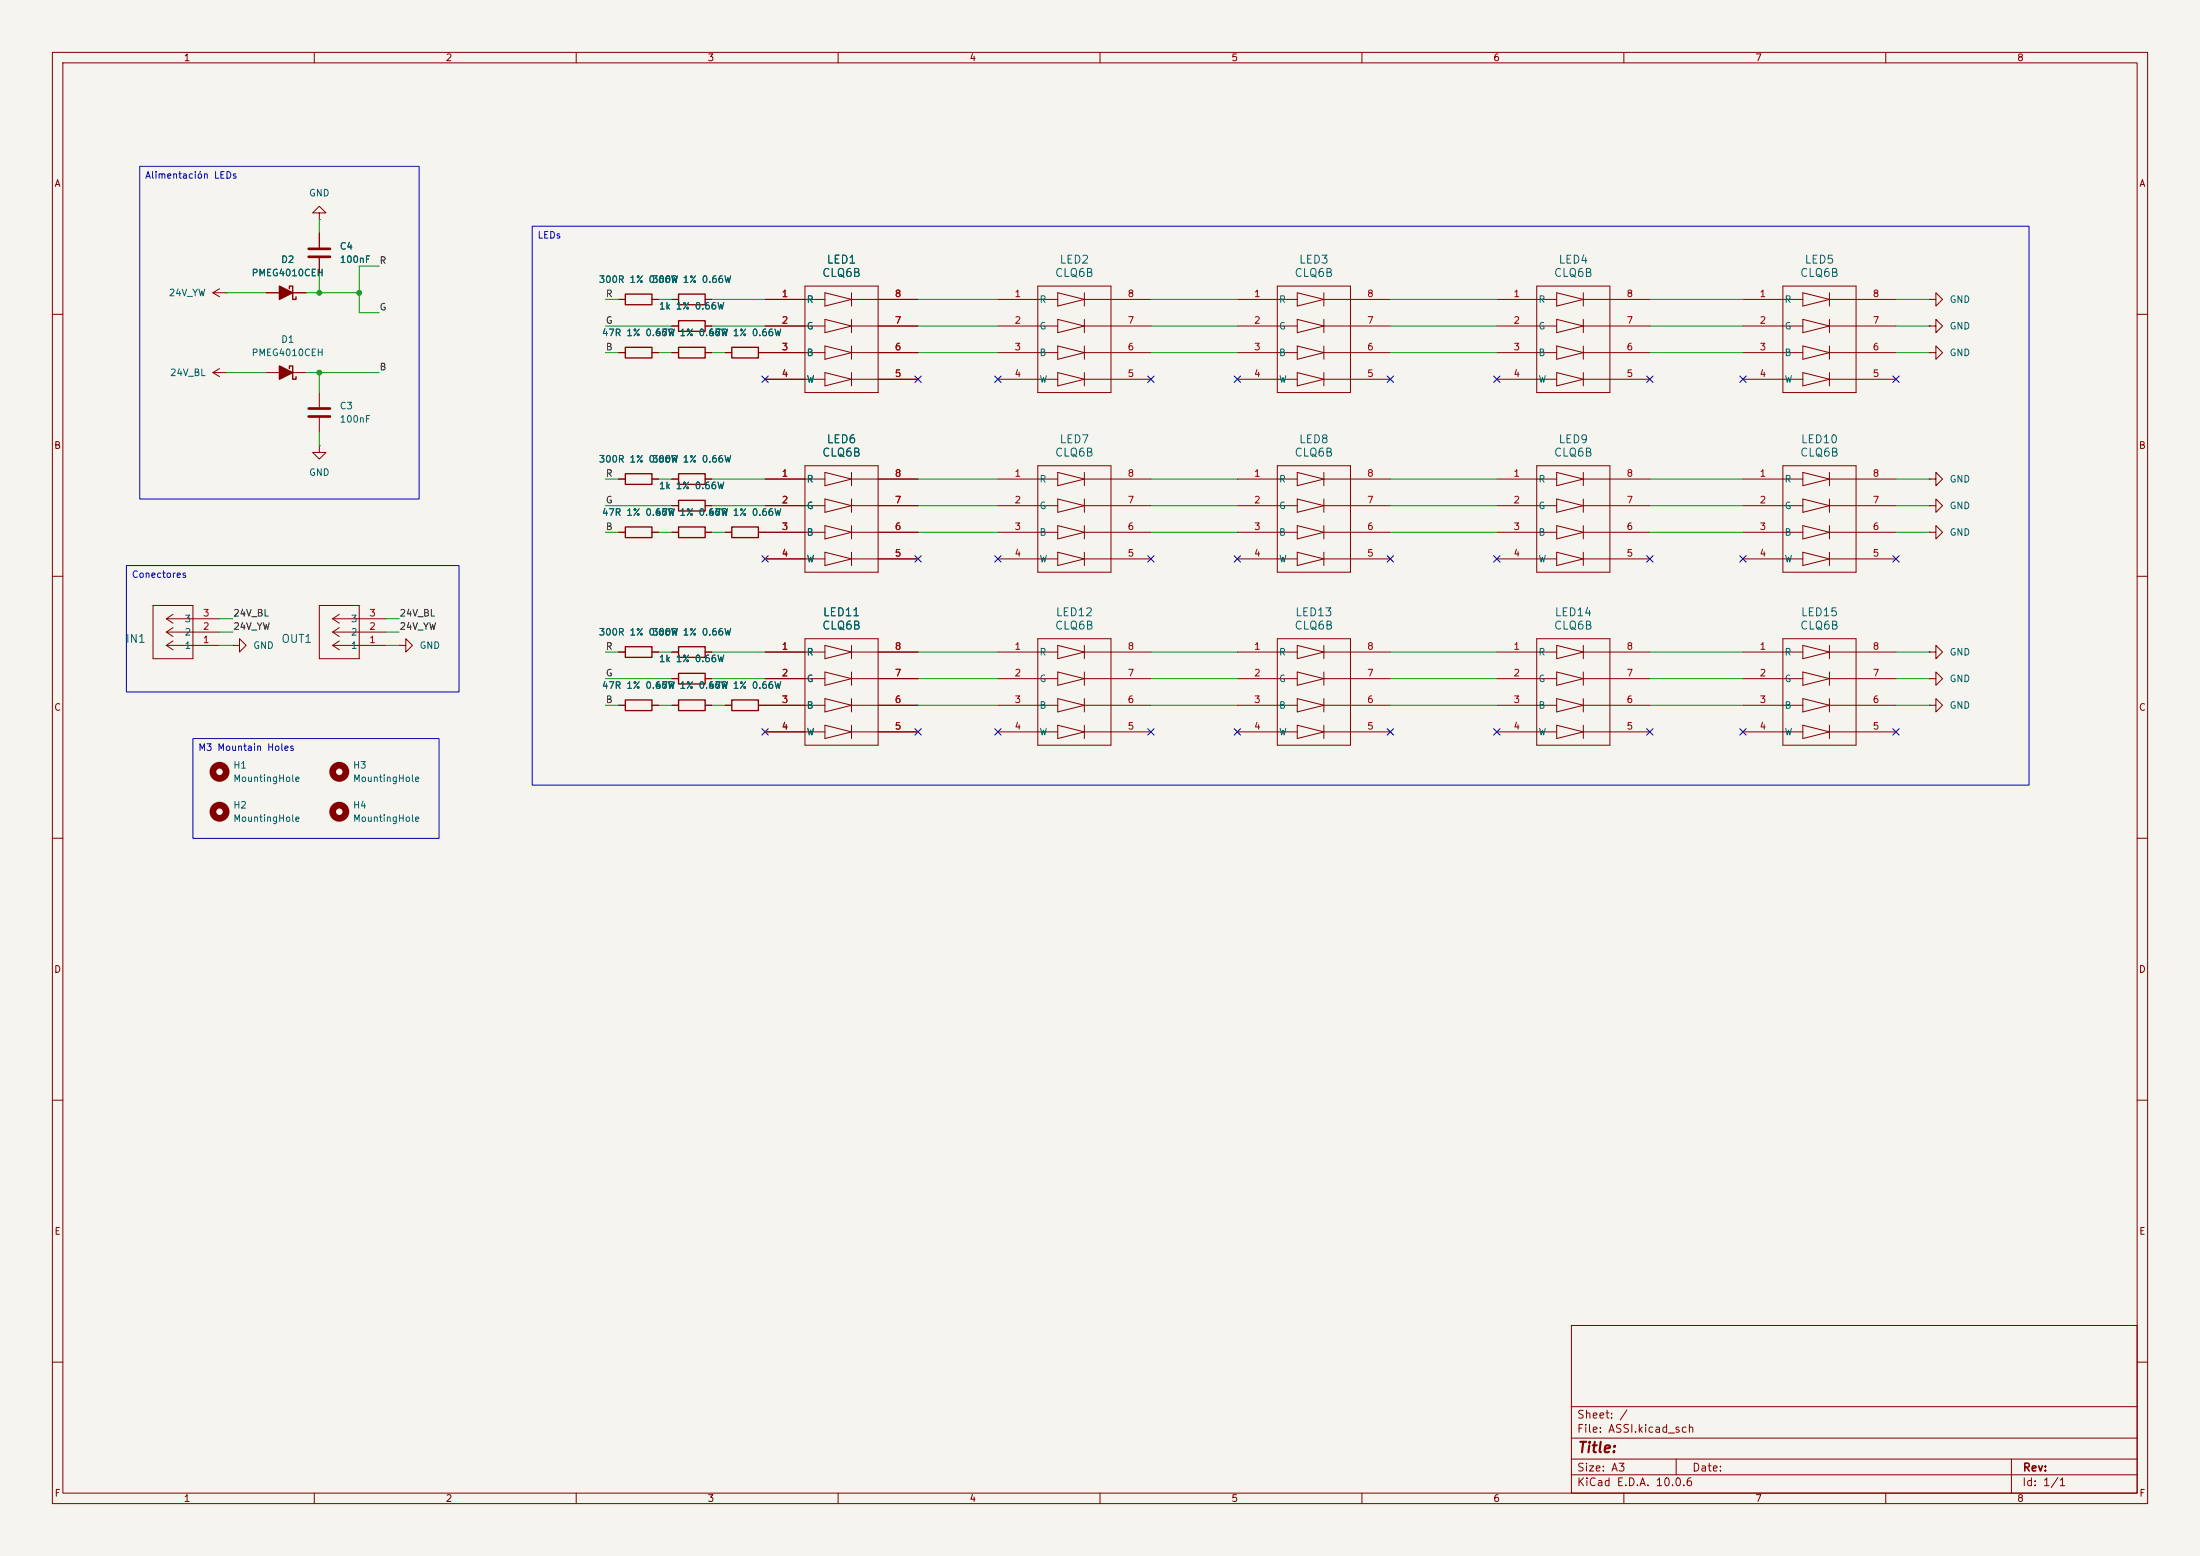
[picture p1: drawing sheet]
<svg xmlns="http://www.w3.org/2000/svg" width="420mm" height="297mm" viewBox="0 0 420 297" stroke-linecap="round" stroke-linejoin="round" font-family="sans-serif">
<path d="M0 0h420v297h-420z" fill="#f5f4ef" stroke="#f5f4ef" stroke-width=".19"/>
<g fill="none" stroke="#840000" stroke-width=".19">
<path d="M10 10h400v277h-400zM12 12h396v273h-396zM60 10v2M110 10v2M160 10v2M210 10v2M260 10v2M310 10v2M360 10v2M40.6 55.9h2.6M40.6 55.9l1.3 .7M41.9 55.1l-1.3 .8"/>
<path d="M43.2 55.9h.1M50.8 55.9h7.6M61 40.6h1.2l-1.2-1.2-1.3 1.2h1.3v1.3M61 41.9h.1M61 44.5v2.7M61 49.3v2.8M118.1 57.2h1.3M124.5 57.2h1.2M128.3 57.2h1.2M134.6 57.2h1.3M146 57.2h11.5M153.7 54.6h13.9v20.3h-13.9z"/>
<path d="M157.5 55.9l5.1 1.3-5.1 1.2zM162.6 57.2h12.7M162.6 55.9v2.5M190.5 57.2h11.4M198.1 54.6h14v20.3h-14zM201.9 55.9l5.1 1.3-5.1 1.2zM207 57.2h12.7M207 55.9v2.5M236.2 57.2h11.4M243.8 54.6h14v20.3h-14zM247.6 55.9l5.1 1.3-5.1 1.2zM252.7 57.2h12.7"/>
<path d="M252.7 55.9v2.5M285.7 57.2h11.5M293.4 54.6h13.9v20.3h-13.9zM297.2 55.9l5.1 1.3-5.1 1.2zM302.3 57.2h12.7M302.3 55.9v2.5M332.7 57.2h11.5M340.4 54.6h13.9v20.3h-13.9zM344.2 55.9l5 1.3-5 1.2zM349.2 57.2h12.7M349.2 55.9v2.5M368.3 57.2h1.3v-1.3l1.2 1.3-1.2 1.2v-1.2"/>
<path d="M368.3 57.2h.1M10 60h2M40.6 71.1h2.6M40.6 71.1l1.3 .8M41.9 70.4l-1.3 .7M43.2 71.1h.1M50.8 71.1h7.6M61 74.9v2.8M61 79.8v2.8M118.1 67.3h1.3M124.5 67.3h1.2M128.3 62.2h1.2"/>
<path d="M128.3 67.3h1.2M134.6 62.2h1.3M134.6 67.3h1.3M138.4 67.3h1.3M144.8 67.3h12.7M146 62.2h11.5M146 72.4h11.5M157.5 61l5.1 1.2-5.1 1.3zM157.5 66l5.1 1.3-5.1 1.3zM157.5 71.1l5.1 1.3-5.1 1.3zM162.6 62.2h12.7M162.6 67.3h12.7"/>
<path d="M162.6 72.4h12.7M162.6 61v2.5M162.6 66v2.6M162.6 71.1v2.6M190.5 62.2h11.4M190.5 67.3h11.4M190.5 72.4h11.4M201.9 61l5.1 1.2-5.1 1.3zM201.9 66l5.1 1.3-5.1 1.3zM201.9 71.1l5.1 1.3-5.1 1.3zM207 62.2h12.7M207 67.3h12.7"/>
<path d="M207 72.4h12.7M207 61v2.5M207 66v2.6M207 71.1v2.6M236.2 62.2h11.4M236.2 67.3h11.4M236.2 72.4h11.4M247.6 61l5.1 1.2-5.1 1.3zM247.6 66l5.1 1.3-5.1 1.3zM247.6 71.1l5.1 1.3-5.1 1.3zM252.7 62.2h12.7M252.7 67.3h12.7"/>
<path d="M252.7 72.4h12.7M252.7 61v2.5M252.7 66v2.6M252.7 71.1v2.6M285.7 62.2h11.5M285.7 67.3h11.5M285.7 72.4h11.5M297.2 61l5.1 1.2-5.1 1.3zM297.2 66l5.1 1.3-5.1 1.3zM297.2 71.1l5.1 1.3-5.1 1.3zM302.3 62.2h12.7M302.3 67.3h12.7"/>
<path d="M302.3 72.4h12.7M302.3 61v2.5M302.3 66v2.6M302.3 71.1v2.6M332.7 62.2h11.5M332.7 67.3h11.5M332.7 72.4h11.5M344.2 61l5 1.2-5 1.3zM344.2 66l5 1.3-5 1.3zM344.2 71.1l5 1.3-5 1.3zM349.2 62.2h12.7M349.2 67.3h12.7"/>
<path d="M349.2 72.4h12.7M349.2 61v2.5M349.2 66v2.6M349.2 71.1v2.6M368.3 62.2h1.3v-1.2l1.2 1.2-1.2 1.3v-1.3M368.3 62.2h.1M368.3 67.3h1.3v-1.3l1.2 1.3-1.2 1.3v-1.3M368.3 67.3h.1M408 60h2M61 85.1v1.3h1.2l-1.2 1.2-1.3-1.2h1.3M61 85.1h.1M118.1 91.4h1.3"/>
<path d="M124.5 91.4h1.2M128.3 91.4h1.2M128.3 96.5h1.2M134.6 91.4h1.3M134.6 96.5h1.3M146 91.4h11.5M146 96.5h11.5M153.7 88.9h13.9v20.3h-13.9zM157.5 90.2l5.1 1.2-5.1 1.3zM157.5 95.3l5.1 1.2-5.1 1.3zM162.6 91.4h12.7M162.6 96.5h12.7"/>
<path d="M162.6 90.2v2.5M162.6 95.3v2.5M190.5 91.4h11.4M190.5 96.5h11.4M198.1 88.9h14v20.3h-14zM201.9 90.2l5.1 1.2-5.1 1.3zM201.9 95.3l5.1 1.2-5.1 1.3zM207 90.2v2.5M207 95.3v2.5M207 91.4h12.7M207 96.5h12.7M236.2 91.4h11.4"/>
<path d="M236.2 96.5h11.4M243.8 88.9h14v20.3h-14zM247.6 90.2l5.1 1.2-5.1 1.3zM247.6 95.3l5.1 1.2-5.1 1.3zM252.7 91.4h12.7M252.7 96.5h12.7M252.7 90.2v2.5M252.7 95.3v2.5M285.7 91.4h11.5M285.7 96.5h11.5M293.4 88.9h13.9v20.3h-13.9zM297.2 90.2l5.1 1.2-5.1 1.3z"/>
<path d="M297.2 95.3l5.1 1.2-5.1 1.3zM302.3 91.4h12.7M302.3 96.5h12.7M302.3 90.2v2.5M302.3 95.3v2.5M332.7 91.4h11.5M332.7 96.5h11.5M340.4 88.9h13.9v20.3h-13.9zM344.2 90.2l5 1.2-5 1.3zM344.2 95.3l5 1.2-5 1.3zM349.2 91.4h12.7M349.2 96.5h12.7"/>
<path d="M349.2 90.2v2.5M349.2 95.3v2.5M368.3 91.4h1.3v-1.2l1.2 1.2-1.2 1.3v-1.3M368.3 91.4h.1M368.3 96.5h1.3v-1.2l1.2 1.2-1.2 1.3v-1.3M368.3 96.5h.1M10 110h2M29.2 115.6h7.6v10.1h-7.6zM31.7 118.1h10.2M31.7 118.1l1.3 .9M33 119.8l-1.3 .9M33 117.3l-1.3 .8"/>
<path d="M61 115.6h7.6v10.1h-7.6zM63.5 118.1h10.2M63.5 118.1l1.3 .9M64.8 119.8l-1.3 .9M64.8 117.3l-1.3 .8M118.1 101.6h1.3M124.5 101.6h1.2M128.3 101.6h1.2M134.6 101.6h1.3M138.4 101.6h1.3M144.8 101.6h12.7M146 106.7h11.5"/>
<path d="M157.5 100.3l5.1 1.3-5.1 1.3zM157.5 105.4l5.1 1.3-5.1 1.3zM162.6 101.6h12.7M162.6 106.7h12.7M162.6 100.3v2.6M162.6 105.4v2.6M190.5 101.6h11.4M190.5 106.7h11.4M201.9 100.3l5.1 1.3-5.1 1.3zM201.9 105.4l5.1 1.3-5.1 1.3zM207 100.3v2.6M207 105.4v2.6"/>
<path d="M207 101.6h12.7M207 106.7h12.7M236.2 101.6h11.4M236.2 106.7h11.4M247.6 100.3l5.1 1.3-5.1 1.3zM247.6 105.4l5.1 1.3-5.1 1.3zM252.7 101.6h12.7M252.7 106.7h12.7M252.7 100.3v2.6M252.7 105.4v2.6M285.7 101.6h11.5M285.7 106.7h11.5"/>
<path d="M297.2 100.3l5.1 1.3-5.1 1.3zM297.2 105.4l5.1 1.3-5.1 1.3zM302.3 101.6h12.7M302.3 106.7h12.7M302.3 100.3v2.6M302.3 105.4v2.6M332.7 101.6h11.5M332.7 106.7h11.5M344.2 100.3l5 1.3-5 1.3zM344.2 105.4l5 1.3-5 1.3zM349.2 101.6h12.7M349.2 106.7h12.7"/>
<path d="M349.2 100.3v2.6M349.2 105.4v2.6M368.3 101.6h1.3v-1.3l1.2 1.3-1.2 1.3v-1.3M368.3 101.6h.1M408 110h2M31.7 123.2h10.2M31.7 120.7h10.2M31.7 123.2l1.3 .8M31.7 120.7l1.3 .8M33 122.3l-1.3 .9M44.4 123.2h1.3v-1.3l1.3 1.3-1.3 1.3v-1.3M44.4 123.2h.1"/>
<path d="M63.5 123.2h10.2M63.5 123.2l1.3 .8M63.5 120.7h10.2M63.5 120.7l1.3 .8M64.8 122.3l-1.3 .9M76.2 123.2h1.3v-1.3l1.2 1.3-1.2 1.3v-1.3M76.2 123.2h.1M118.1 124.5h1.3M118.1 134.6h1.3M124.5 124.5h1.2M124.5 134.6h1.2M128.3 129.5h1.2"/>
<path d="M128.3 124.5h1.2M128.3 134.6h1.2M134.6 129.5h1.3M134.6 124.5h1.3M134.6 134.6h1.3M138.4 134.6h1.3M144.8 134.6h12.7M146 129.5h11.5M146 124.5h11.5M146 139.7h11.5M153.7 121.9h13.9v20.3h-13.9zM157.5 123.2l5.1 1.3-5.1 1.2z"/>
<path d="M157.5 128.3l5.1 1.2-5.1 1.3zM157.5 133.4l5.1 1.2-5.1 1.3zM157.5 138.4l5.1 1.3-5.1 1.3zM162.6 129.5h12.7M162.6 123.2v2.5M162.6 128.3v2.5M162.6 133.4v2.5M162.6 138.4v2.6M162.6 124.5h12.7M162.6 134.6h12.7M162.6 139.7h12.7M190.5 129.5h11.4"/>
<path d="M190.5 124.5h11.4M190.5 134.6h11.4M190.5 139.7h11.4M198.1 121.9h14v20.3h-14zM201.9 123.2l5.1 1.3-5.1 1.2zM201.9 128.3l5.1 1.2-5.1 1.3zM201.9 133.4l5.1 1.2-5.1 1.3zM201.9 138.4l5.1 1.3-5.1 1.3zM207 129.5h12.7M207 123.2v2.5M207 128.3v2.5M207 133.4v2.5"/>
<path d="M207 138.4v2.6M207 124.5h12.7M207 134.6h12.7M207 139.7h12.7M236.2 129.5h11.4M236.2 124.5h11.4M236.2 134.6h11.4M236.2 139.7h11.4M243.8 121.9h14v20.3h-14zM247.6 123.2l5.1 1.3-5.1 1.2zM247.6 128.3l5.1 1.2-5.1 1.3zM247.6 133.4l5.1 1.2-5.1 1.3z"/>
<path d="M247.6 138.4l5.1 1.3-5.1 1.3zM252.7 129.5h12.7M252.7 124.5h12.7M252.7 134.6h12.7M252.7 139.7h12.7M252.7 123.2v2.5M252.7 128.3v2.5M252.7 133.4v2.5M252.7 138.4v2.6M285.7 129.5h11.5M285.7 124.5h11.5M285.7 134.6h11.5"/>
<path d="M285.7 139.7h11.5M293.4 121.9h13.9v20.3h-13.9zM297.2 123.2l5.1 1.3-5.1 1.2zM297.2 128.3l5.1 1.2-5.1 1.3zM297.2 133.4l5.1 1.2-5.1 1.3zM297.2 138.4l5.1 1.3-5.1 1.3zM302.3 129.5h12.7M302.3 124.5h12.7M302.3 134.6h12.7M302.3 139.7h12.7M302.3 123.2v2.5M302.3 128.3v2.5"/>
<path d="M302.3 133.4v2.5M302.3 138.4v2.6M332.7 129.5h11.5M332.7 124.5h11.5M332.7 134.6h11.5M332.7 139.7h11.5M340.4 121.9h13.9v20.3h-13.9zM344.2 123.2l5 1.3-5 1.2zM344.2 128.3l5 1.2-5 1.3zM344.2 133.4l5 1.2-5 1.3zM344.2 138.4l5 1.3-5 1.3zM349.2 129.5h12.7"/>
<path d="M349.2 124.5h12.7M349.2 134.6h12.7M349.2 139.7h12.7M349.2 123.2v2.5M349.2 128.3v2.5M349.2 133.4v2.5M349.2 138.4v2.6M368.3 134.6h1.3v-1.2l1.2 1.2-1.2 1.3v-1.3M368.3 134.6h.1M368.3 129.5h1.3v-1.2l1.2 1.2-1.2 1.3v-1.3M368.3 129.5h.1M368.3 124.5h1.3v-1.3l1.2 1.3-1.2 1.2v-1.2"/>
<path d="M368.3 124.5h.1M10 160h2M408 160h2M10 210h2M408 210h2M300 253h108v32h-108zM10 260h2M300 278.5h108M300 274.5h108M300 268.5h108M320 278.5v3M384 278.5v6.5"/>
<path d="M408 260h2M60 285v2M110 285v2M160 285v2M210 285v2M260 285v2M300 281.5h108M310 285v2M360 285v2"/>
</g>
<g fill="none" stroke="#840000" stroke-width=".25">
<path d="M55.2 55.1v-.5h.7v2.6h.6v-.6M119.4 56.1h5.1v2.1h-5.1zM129.5 56.1h5.1v2.1h-5.1zM55.2 70.4v-.5h.7v2.5h.6v-.5M119.4 66.3h5.1v2h-5.1zM129.5 66.3h5.1v2h-5.1zM129.5 61.2h5.1v2h-5.1zM139.7 66.3h5.1v2h-5.1zM119.4 90.4h5.1v2.1h-5.1zM129.5 95.5h5.1v2h-5.1zM129.5 90.4h5.1v2.1h-5.1zM119.4 100.6h5.1v2h-5.1z"/>
<path d="M129.5 100.6h5.1v2h-5.1zM139.7 100.6h5.1v2h-5.1zM119.4 123.4h5.1v2.1h-5.1zM119.4 133.6h5.1v2h-5.1zM129.5 128.5h5.1v2.1h-5.1zM129.5 123.4h5.1v2.1h-5.1zM129.5 133.6h5.1v2h-5.1zM139.7 133.6h5.1v2h-5.1z"/>
</g>
<path d="M58.9 47.5h4.1M58.9 49h4.1M58.9 78h4.1M58.9 79.5h4.1" fill="none" stroke="#840000" stroke-width=".51"/>
<g fill="#840000" stroke="#840000" stroke-width=".25">
<path d="M53.3 69.9l2.6 1.2-2.6 1.3z"/>
<path d="M53.3 54.6l2.6 1.3-2.6 1.3z"/>
</g>
<g fill="none" stroke="#840000" stroke-width="1.3">
<circle cx="41.9" cy="147.3" r="1.27"/>
<circle cx="41.9" cy="154.9" r="1.27"/>
<circle cx="64.8" cy="147.3" r="1.27"/>
<circle cx="64.8" cy="154.9" r="1.27"/>
</g>
<g fill="none" stroke="#009600" stroke-width=".19">
<path d="M43.2 55.9h7.6M58.4 55.9h10.2M61 41.9v2.6M61 52.1v3.8M72.4 50.8h-3.8v8.9h3.8M115.6 57.2h2.5M125.7 57.2h2.6M135.9 57.2h10.1M175.3 57.2h15.2M219.7 57.2h16.5M265.4 57.2h20.3M315 57.2h17.7"/>
<path d="M361.9 57.2h6.4M43.2 71.1h7.6M58.4 71.1h14M61 71.1v3.8M115.6 62.2h12.7M115.6 67.3h2.5M125.7 67.3h2.6M135.9 62.2h10.1M135.9 67.3h2.5M175.3 62.2h15.2M175.3 67.3h15.2M219.7 62.2h16.5"/>
<path d="M219.7 67.3h16.5M265.4 62.2h20.3M265.4 67.3h20.3M315 62.2h17.7M315 67.3h17.7M361.9 62.2h6.4M361.9 67.3h6.4M61 82.6v2.5M115.6 96.5h12.7M115.6 91.4h2.5M125.7 91.4h2.6M135.9 96.5h10.1"/>
<path d="M135.9 91.4h10.1M175.3 96.5h15.2M175.3 91.4h15.2M219.7 96.5h16.5M219.7 91.4h16.5M265.4 96.5h20.3M265.4 91.4h20.3M315 96.5h17.7M315 91.4h17.7M361.9 96.5h6.4M361.9 91.4h6.4M41.9 118.1h2.5"/>
<path d="M73.7 118.1h2.5M115.6 101.6h2.5M125.7 101.6h2.6M135.9 101.6h2.5M175.3 101.6h15.2M219.7 101.6h16.5M265.4 101.6h20.3M315 101.6h17.7M361.9 101.6h6.4M41.9 123.2h2.5M41.9 120.7h2.5M73.7 123.2h2.5"/>
<path d="M73.7 120.7h2.5M115.6 129.5h12.7M115.6 124.5h2.5M115.6 134.6h2.5M125.7 124.5h2.6M125.7 134.6h2.6M135.9 129.5h10.1M135.9 124.5h10.1M135.9 134.6h2.5M175.3 129.5h15.2M175.3 124.5h15.2M175.3 134.6h15.2"/>
<path d="M219.7 129.5h16.5M219.7 124.5h16.5M219.7 134.6h16.5M265.4 129.5h20.3M265.4 124.5h20.3M265.4 134.6h20.3M315 129.5h17.7M315 124.5h17.7M315 134.6h17.7M361.9 129.5h6.4M361.9 124.5h6.4M361.9 134.6h6.4"/>
</g>
<g fill="none" stroke="#000084" stroke-width=".19">
<path d="M145.4 71.8l1.3 1.2M146.7 71.8l-1.3 1.2M174.7 71.8l1.2 1.2M175.9 71.8l-1.2 1.2M189.9 71.8l1.2 1.2M191.1 71.8l-1.2 1.2M219.1 71.8l1.2 1.2M220.3 71.8l-1.2 1.2M235.6 71.8l1.2 1.2M236.8 71.8l-1.2 1.2M264.8 71.8l1.2 1.2M266 71.8l-1.2 1.2"/>
<path d="M285.1 71.8l1.3 1.2M286.4 71.8l-1.3 1.2M314.4 71.8l1.2 1.2M315.6 71.8l-1.2 1.2M332.1 71.8l1.2 1.2M333.3 71.8l-1.2 1.2M361.3 71.8l1.3 1.2M362.6 71.8l-1.3 1.2M145.4 106.1l1.3 1.2M146.7 106.1l-1.3 1.2M174.7 106.1l1.2 1.2M175.9 106.1l-1.2 1.2"/>
<path d="M189.9 106.1l1.2 1.2M191.1 106.1l-1.2 1.2M219.1 106.1l1.2 1.2M220.3 106.1l-1.2 1.2M235.6 106.1l1.2 1.2M236.8 106.1l-1.2 1.2M264.8 106.1l1.2 1.2M266 106.1l-1.2 1.2M285.1 106.1l1.3 1.2M286.4 106.1l-1.3 1.2M314.4 106.1l1.2 1.2M315.6 106.1l-1.2 1.2"/>
<path d="M332.1 106.1l1.2 1.2M333.3 106.1l-1.2 1.2M361.3 106.1l1.3 1.2M362.6 106.1l-1.3 1.2M145.4 139.1l1.3 1.2M146.7 139.1l-1.3 1.2M174.7 139.1l1.2 1.2M175.9 139.1l-1.2 1.2M189.9 139.1l1.2 1.2M191.1 139.1l-1.2 1.2M219.1 139.1l1.2 1.2M220.3 139.1l-1.2 1.2"/>
<path d="M235.6 139.1l1.2 1.2M236.8 139.1l-1.2 1.2M264.8 139.1l1.2 1.2M266 139.1l-1.2 1.2M285.1 139.1l1.3 1.2M286.4 139.1l-1.3 1.2M314.4 139.1l1.2 1.2M315.6 139.1l-1.2 1.2M332.1 139.1l1.2 1.2M333.3 139.1l-1.2 1.2M361.3 139.1l1.3 1.2M362.6 139.1l-1.3 1.2"/>
</g>
<path d="M26.7 31.8h53.3v63.5h-53.3zM101.6 43.2h285.7v106.7h-285.7zM24.1 108h63.5v24.1h-63.5zM36.8 141h47v19h-47z" fill="none" stroke="#0000c2" stroke-width=".19"/>
<g fill="#009600" stroke="#009600" stroke-width=".19">
<circle cx="68.6" cy="55.9" r=".46"/>
<circle cx="61" cy="71.1" r=".46"/>
<circle cx="61" cy="55.9" r=".46"/>
</g>
<text font-size="2" fill="#840000" x="301" y="277.8">Title:</text>
<g font-size="1.5" fill="#006464">
<text x="156.8" y="53.2">CLQ6B</text>
<text x="157.7" y="50.7">LED1</text>
<text x="201.3" y="53.2">CLQ6B</text>
<text x="202.2" y="50.7">LED2</text>
<text x="247" y="53.2">CLQ6B</text>
<text x="247.9" y="50.7">LED3</text>
<text x="296.5" y="53.2">CLQ6B</text>
<text x="297.4" y="50.7">LED4</text>
<text x="343.5" y="53.2">CLQ6B</text>
<text x="344.4" y="50.7">LED5</text>
<text x="156.8" y="87.5">CLQ6B</text>
<text x="157.7" y="85">LED6</text>
<text x="201.3" y="87.5">CLQ6B</text>
<text x="202.2" y="85">LED7</text>
<text x="247" y="87.5">CLQ6B</text>
<text x="247.9" y="85">LED8</text>
<text x="296.5" y="87.5">CLQ6B</text>
<text x="297.4" y="85">LED9</text>
<text x="343.5" y="87.5">CLQ6B</text>
<text x="343.7" y="85">LED10</text>
<text x="157" y="118">LED11</text>
<text x="201.4" y="118">LED12</text>
<text x="247.2" y="118">LED13</text>
<text x="296.7" y="118">LED14</text>
<text x="343.7" y="118">LED15</text>
<text x="23.9" y="123.1">IN1</text>
<text x="53.6" y="123.1">OUT1</text>
<text x="156.8" y="120.5">CLQ6B</text>
<text x="201.3" y="120.5">CLQ6B</text>
<text x="247" y="120.5">CLQ6B</text>
<text x="296.5" y="120.5">CLQ6B</text>
<text x="343.5" y="120.5">CLQ6B</text>
</g>
<g font-size="1.5" fill="#840000">
<text x="300.9" y="273.8">File: ASSI.kicad_sch</text>
<text x="300.9" y="271.1">Sheet: /</text>
<text x="300.9" y="281.2">Size: A3</text>
<text x="322.9" y="281.2">Date:</text>
<text x="386" y="281.2">Rev:</text>
<text x="300.9" y="284">KiCad E.D.A. 10.0.6</text>
<text x="385.9" y="284">Id: 1/1</text>
</g>
<g font-size="1.3" fill="#840000">
<text x="35" y="12">1</text>
<text x="85" y="12">2</text>
<text x="135" y="12">3</text>
<text x="185" y="12">4</text>
<text x="235" y="12">5</text>
<text x="285" y="12">6</text>
<text x="335" y="12">7</text>
<text x="385" y="12">8</text>
<text x="10.3" y="36">A</text>
<text x="408.3" y="36">A</text>
<text x="10.2" y="86">B</text>
<text x="408.2" y="86">B</text>
<text x="10.2" y="136">C</text>
<text x="408.2" y="136">C</text>
<text x="10.2" y="186">D</text>
<text x="408.2" y="186">D</text>
<text x="10.3" y="236">E</text>
<text x="408.3" y="236">E</text>
<text x="10.3" y="286">F</text>
<text x="35" y="287">1</text>
<text x="85" y="287">2</text>
<text x="135" y="287">3</text>
<text x="185" y="287">4</text>
<text x="235" y="287">5</text>
<text x="285" y="287">6</text>
<text x="335" y="287">7</text>
<text x="385" y="287">8</text>
<text x="408.3" y="286">F</text>
</g>
<g font-size="1.3" fill="#0000c2">
<text x="27.6" y="34.4">Alimentación LEDs</text>
<text x="102.5" y="45.8">LEDs</text>
<text x="25.1" y="110.6">Conectores</text>
<text x="37.8" y="143.6">M3 Mountain Holes</text>
</g>
<g font-size="1.3" fill="#006464">
<text x="58.9" y="37.8">GND</text>
<text x="64.8" y="48">C4</text>
<text x="47.9" y="53">PMEG4010CEH</text>
<text x="53.6" y="50.5">D2</text>
<text x="64.8" y="50.5">100nF</text>
<text x="32.1" y="56.8">24V_YW</text>
<text x="114.2" y="54.3">300R 1% 0.66W 1% 0.66W</text>
<text x="124.4" y="54.3">300R</text>
<text x="125.7" y="59.4">1k 1% 0.66W</text>
<text x="153.9" y="58.1">R</text>
<text x="198.3" y="58.1">R</text>
<text x="244.1" y="58.1">R</text>
<text x="293.6" y="58.1">R</text>
<text x="340.6" y="58.1">R</text>
<text x="372.1" y="58.1">GND</text>
<text x="53.6" y="65.7">D1</text>
<text x="114.8" y="64.5">47R 1% 0.66W 1% 0.66W 1% 0.66W</text>
<text x="125" y="64.5">47R</text>
<text x="135.1" y="64.5">47R</text>
<text x="153.9" y="63.2">G</text>
<text x="198.3" y="63.2">G</text>
<text x="244.1" y="63.2">G</text>
<text x="293.6" y="63.2">G</text>
<text x="340.6" y="63.2">G</text>
<text x="372.1" y="63.2">GND</text>
<text x="47.9" y="68.3">PMEG4010CEH</text>
<text x="153.9" y="68.3">B</text>
<text x="198.3" y="68.3">B</text>
<text x="244.1" y="68.3">B</text>
<text x="293.6" y="68.3">B</text>
<text x="340.6" y="68.3">B</text>
<text x="372.1" y="68.3">GND</text>
<text x="32.4" y="72.1">24V_BL</text>
<text x="153.9" y="73.4">W</text>
<text x="198.3" y="73.4">W</text>
<text x="244.1" y="73.4">W</text>
<text x="293.6" y="73.4">W</text>
<text x="340.6" y="73.4">W</text>
<text x="64.8" y="78.4">C3</text>
<text x="64.8" y="81">100nF</text>
<text x="114.2" y="88.6">300R 1% 0.66W 1% 0.66W</text>
<text x="124.4" y="88.6">300R</text>
<text x="58.9" y="91.1">GND</text>
<text x="125.7" y="93.7">1k 1% 0.66W</text>
<text x="153.9" y="92.4">R</text>
<text x="198.3" y="92.4">R</text>
<text x="244.1" y="92.4">R</text>
<text x="293.6" y="92.4">R</text>
<text x="340.6" y="92.4">R</text>
<text x="372.1" y="92.4">GND</text>
<text x="114.8" y="98.8">47R 1% 0.66W 1% 0.66W 1% 0.66W</text>
<text x="125" y="98.8">47R</text>
<text x="135.1" y="98.8">47R</text>
<text x="153.9" y="97.5">G</text>
<text x="198.3" y="97.5">G</text>
<text x="244.1" y="97.5">G</text>
<text x="293.6" y="97.5">G</text>
<text x="340.6" y="97.5">G</text>
<text x="372.1" y="97.5">GND</text>
<text x="153.9" y="102.6">B</text>
<text x="153.9" y="107.6">W</text>
<text x="198.3" y="102.6">B</text>
<text x="198.3" y="107.6">W</text>
<text x="244.1" y="102.6">B</text>
<text x="244.1" y="107.6">W</text>
<text x="293.6" y="102.6">B</text>
<text x="293.6" y="107.6">W</text>
<text x="340.6" y="102.6">B</text>
<text x="340.6" y="107.6">W</text>
<text x="372.1" y="102.6">GND</text>
<text x="35.1" y="119.1">3</text>
<text x="66.9" y="119.1">3</text>
<text x="35.1" y="124.2">1</text>
<text x="35.1" y="121.6">2</text>
<text x="48.2" y="124.2">GND</text>
<text x="66.9" y="124.2">1</text>
<text x="66.9" y="121.6">2</text>
<text x="80" y="124.2">GND</text>
<text x="114.2" y="121.6">300R 1% 0.66W 1% 0.66W</text>
<text x="124.4" y="121.6">300R</text>
<text x="153.9" y="125.4">R</text>
<text x="198.3" y="125.4">R</text>
<text x="244.1" y="125.4">R</text>
<text x="293.6" y="125.4">R</text>
<text x="340.6" y="125.4">R</text>
<text x="372.1" y="125.4">GND</text>
<text x="114.8" y="131.8">47R 1% 0.66W 1% 0.66W 1% 0.66W</text>
<text x="125" y="131.8">47R</text>
<text x="125.7" y="126.7">1k 1% 0.66W</text>
<text x="135.1" y="131.8">47R</text>
<text x="153.9" y="130.5">G</text>
<text x="198.3" y="130.5">G</text>
<text x="244.1" y="130.5">G</text>
<text x="293.6" y="130.5">G</text>
<text x="340.6" y="130.5">G</text>
<text x="372.1" y="130.5">GND</text>
<text x="153.9" y="135.6">B</text>
<text x="198.3" y="135.6">B</text>
<text x="244.1" y="135.6">B</text>
<text x="293.6" y="135.6">B</text>
<text x="340.6" y="135.6">B</text>
<text x="372.1" y="135.6">GND</text>
<text x="153.9" y="140.7">W</text>
<text x="198.3" y="140.7">W</text>
<text x="244.1" y="140.7">W</text>
<text x="293.6" y="140.7">W</text>
<text x="340.6" y="140.7">W</text>
<text x="44.4" y="147">H1</text>
<text x="44.4" y="149.6">MountingHole</text>
<text x="67.3" y="147">H3</text>
<text x="67.3" y="149.6">MountingHole</text>
<text x="44.4" y="154.6">H2</text>
<text x="67.3" y="154.6">H4</text>
<text x="44.4" y="157.2">MountingHole</text>
<text x="67.3" y="157.2">MountingHole</text>
</g>
<g font-size="1.3" fill="#0f0f0f">
<text x="72.4" y="50.7">R</text>
<text x="72.4" y="59.6">G</text>
<text x="115.5" y="57">R</text>
<text x="115.5" y="62.1">G</text>
<text x="72.4" y="71">B</text>
<text x="115.5" y="67.2">B</text>
<text x="115.5" y="91.3">R</text>
<text x="115.5" y="96.4">G</text>
<text x="115.5" y="101.5">B</text>
<text x="44.4" y="118">24V_BL</text>
<text x="76.2" y="118">24V_BL</text>
<text x="44.4" y="120.5">24V_YW</text>
<text x="76.2" y="120.5">24V_YW</text>
<text x="115.5" y="124.3">R</text>
<text x="115.5" y="129.4">G</text>
<text x="115.5" y="134.5">B</text>
</g>
<g font-size="1.3" fill="#a90000">
<text x="149.1" y="57">1</text>
<text x="170.7" y="57">8</text>
<text x="193.6" y="57">1</text>
<text x="215.2" y="57">8</text>
<text x="239.3" y="57">1</text>
<text x="260.9" y="57">8</text>
<text x="288.8" y="57">1</text>
<text x="310.4" y="57">8</text>
<text x="335.8" y="57">1</text>
<text x="357.4" y="57">8</text>
<text x="149.1" y="62.1">2</text>
<text x="170.7" y="62.1">7</text>
<text x="193.6" y="62.1">2</text>
<text x="215.2" y="62.1">7</text>
<text x="239.3" y="62.1">2</text>
<text x="260.9" y="62.1">7</text>
<text x="288.8" y="62.1">2</text>
<text x="310.4" y="62.1">7</text>
<text x="335.8" y="62.1">2</text>
<text x="357.4" y="62.1">7</text>
<text x="149.1" y="67.2">3</text>
<text x="170.7" y="67.2">6</text>
<text x="193.6" y="67.2">3</text>
<text x="215.2" y="67.2">6</text>
<text x="239.3" y="67.2">3</text>
<text x="260.9" y="67.2">6</text>
<text x="288.8" y="67.2">3</text>
<text x="310.4" y="67.2">6</text>
<text x="335.8" y="67.2">3</text>
<text x="357.4" y="67.2">6</text>
<text x="149.1" y="72.3">4</text>
<text x="170.7" y="72.3">5</text>
<text x="193.6" y="72.3">4</text>
<text x="215.2" y="72.3">5</text>
<text x="239.3" y="72.3">4</text>
<text x="260.9" y="72.3">5</text>
<text x="288.8" y="72.3">4</text>
<text x="310.4" y="72.3">5</text>
<text x="335.8" y="72.3">4</text>
<text x="357.4" y="72.3">5</text>
<text x="149.1" y="91.3">1</text>
<text x="170.7" y="91.3">8</text>
<text x="193.6" y="91.3">1</text>
<text x="215.2" y="91.3">8</text>
<text x="239.3" y="91.3">1</text>
<text x="260.9" y="91.3">8</text>
<text x="288.8" y="91.3">1</text>
<text x="310.4" y="91.3">8</text>
<text x="335.8" y="91.3">1</text>
<text x="357.4" y="91.3">8</text>
<text x="149.1" y="96.4">2</text>
<text x="149.1" y="101.5">3</text>
<text x="170.7" y="101.5">6</text>
<text x="170.7" y="96.4">7</text>
<text x="193.6" y="96.4">2</text>
<text x="193.6" y="101.5">3</text>
<text x="215.2" y="101.5">6</text>
<text x="215.2" y="96.4">7</text>
<text x="239.3" y="96.4">2</text>
<text x="239.3" y="101.5">3</text>
<text x="260.9" y="101.5">6</text>
<text x="260.9" y="96.4">7</text>
<text x="288.8" y="96.4">2</text>
<text x="288.8" y="101.5">3</text>
<text x="310.4" y="101.5">6</text>
<text x="310.4" y="96.4">7</text>
<text x="335.8" y="96.4">2</text>
<text x="335.8" y="101.5">3</text>
<text x="357.4" y="101.5">6</text>
<text x="357.4" y="96.4">7</text>
<text x="149.1" y="106.5">4</text>
<text x="170.7" y="106.5">5</text>
<text x="193.6" y="106.5">4</text>
<text x="215.2" y="106.5">5</text>
<text x="239.3" y="106.5">4</text>
<text x="260.9" y="106.5">5</text>
<text x="288.8" y="106.5">4</text>
<text x="310.4" y="106.5">5</text>
<text x="335.8" y="106.5">4</text>
<text x="357.4" y="106.5">5</text>
<text x="38.6" y="118">3</text>
<text x="70.4" y="118">3</text>
<text x="38.6" y="123.1">1</text>
<text x="38.6" y="120.5">2</text>
<text x="70.4" y="123.1">1</text>
<text x="70.4" y="120.5">2</text>
<text x="149.1" y="124.3">1</text>
<text x="170.7" y="124.3">8</text>
<text x="193.6" y="124.3">1</text>
<text x="215.2" y="124.3">8</text>
<text x="239.3" y="124.3">1</text>
<text x="260.9" y="124.3">8</text>
<text x="288.8" y="124.3">1</text>
<text x="310.4" y="124.3">8</text>
<text x="335.8" y="124.3">1</text>
<text x="357.4" y="124.3">8</text>
<text x="149.1" y="129.4">2</text>
<text x="170.7" y="129.4">7</text>
<text x="193.6" y="129.4">2</text>
<text x="215.2" y="129.4">7</text>
<text x="239.3" y="129.4">2</text>
<text x="260.9" y="129.4">7</text>
<text x="288.8" y="129.4">2</text>
<text x="310.4" y="129.4">7</text>
<text x="335.8" y="129.4">2</text>
<text x="357.4" y="129.4">7</text>
<text x="149.1" y="134.5">3</text>
<text x="170.7" y="134.5">6</text>
<text x="193.6" y="134.5">3</text>
<text x="215.2" y="134.5">6</text>
<text x="239.3" y="134.5">3</text>
<text x="260.9" y="134.5">6</text>
<text x="288.8" y="134.5">3</text>
<text x="310.4" y="134.5">6</text>
<text x="335.8" y="134.5">3</text>
<text x="357.4" y="134.5">6</text>
<text x="149.1" y="139.6">4</text>
<text x="170.7" y="139.6">5</text>
<text x="193.6" y="139.6">4</text>
<text x="215.2" y="139.6">5</text>
<text x="239.3" y="139.6">4</text>
<text x="260.9" y="139.6">5</text>
<text x="288.8" y="139.6">4</text>
<text x="310.4" y="139.6">5</text>
<text x="335.8" y="139.6">4</text>
<text x="357.4" y="139.6">5</text>
</g>
</svg>
